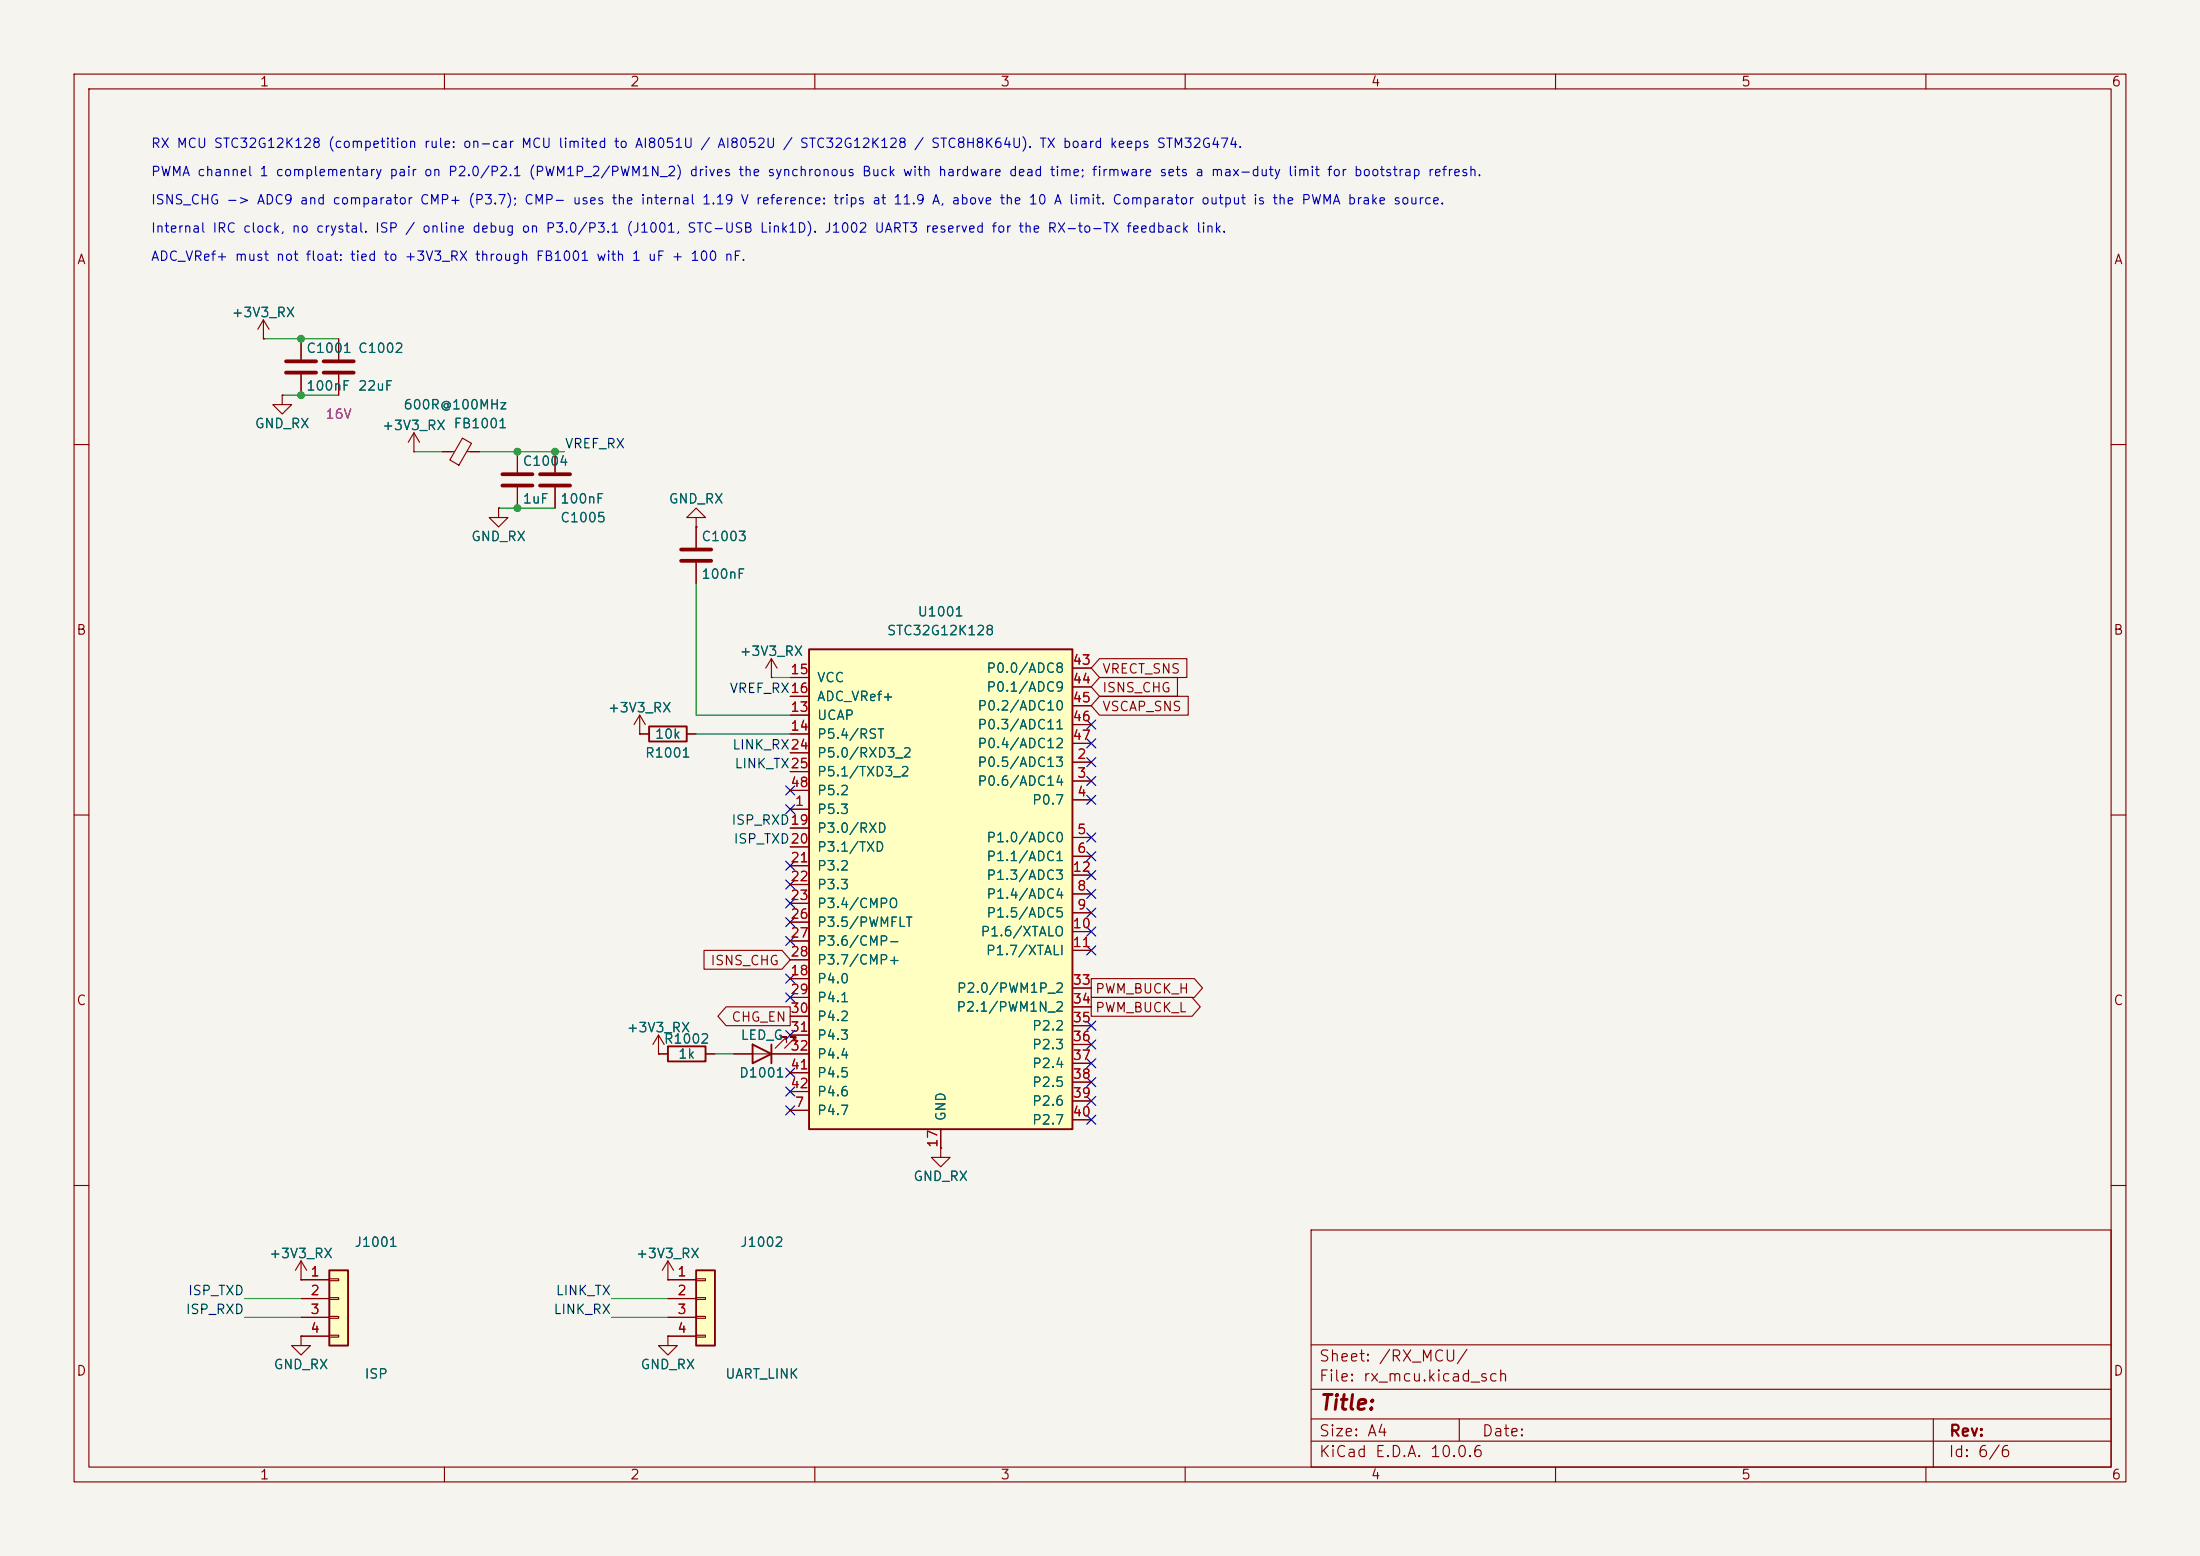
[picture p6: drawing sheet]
<svg xmlns="http://www.w3.org/2000/svg" width="297mm" height="210mm" viewBox="0 0 297 210" stroke-linecap="round" stroke-linejoin="round" font-family="sans-serif">
<path d="M0 0h297v210h-297z" fill="#f5f4ef" stroke="#f5f4ef" stroke-width=".14"/>
<g fill="none" stroke="#840000" stroke-width=".15">
<path d="M10 10h277v190h-277zM12 12h273v186h-273zM60 10v2M110 10v2M160 10v2M210 10v2M260 10v2M10 60h2M69.8 61v2.8M69.8 65.8v2.8M285 60h2M10 110h2"/>
<path d="M285 110h2M88.9 139.7l-.8 1.3M88.9 139.7l.8 1.3M88.9 139.7v2.5M88.9 142.2h.1M88.9 142.2h1.3M95.2 142.2h1.3M10 160h2M177 166h108v32h-108zM285 160h2M60 198v2M110 198v2"/>
<path d="M160 198v2M177 194.5h108M177 191.5h108M177 187.5h108M177 181.5h108M197 191.5v3M210 198v2M260 198v2M261 191.5v6.5"/>
</g>
<path d="M67.8 64h4.1M67.8 65.5h4.1" fill="none" stroke="#840000" stroke-width=".51"/>
<path d="M90.2 141.2h5v2.1h-5z" fill="none" stroke="#840000" stroke-width=".25"/>
<path d="M44.4 171.5h2.6v10.1h-2.6z" fill="#ffffc2"/>
<path d="M44.4 171.5h2.6v10.1h-2.6z" fill="none" stroke="#840000" stroke-width=".25"/>
<g fill="none" stroke="#840000" stroke-width=".15">
<path d="M55.9 58.4l-.8 1.3M55.9 58.4l.7 1.3M55.9 58.4v2.6M62.4 59.1l1.3 .7-1.7 3-1.3-.7zM55.9 61h.1M59.7 61h1.6M63 61h1.8M40.6 172.7h.1M40.6 172.7h3.8M40.6 175.3h3.8M40.6 177.8h3.8M40.6 170.2l-.7 1.3"/>
<path d="M40.6 170.2l.8 1.3M40.6 170.2v2.5M44.4 172.6h1.3v.2h-1.3zM44.4 175.1h1.3v.3h-1.3zM44.4 177.7h1.3v.2h-1.3zM90.2 172.7h.1M90.2 170.2l-.8 1.3M90.2 170.2l.7 1.3M90.2 170.2v2.5M40.6 180.3v1.3h1.3l-1.3 1.3-1.2-1.3h1.2M40.6 180.3h.1M40.6 180.3h3.8"/>
<path d="M44.4 180.2h1.3v.3h-1.3z"/>
</g>
<path d="M94 171.5h2.5v10.1h-2.5z" fill="#ffffc2"/>
<path d="M101.6 141l2.5 1.2-2.5 1.3zM104.1 141v2.5M94 171.5h2.5v10.1h-2.5z" fill="none" stroke="#840000" stroke-width=".25"/>
<g fill="none" stroke="#840000" stroke-width=".15">
<path d="M38.1 53.3v1.3h1.3l-1.3 1.3-1.3-1.3h1.3M38.1 53.3h.1M40.6 45.7v2.8M40.6 50.5v2.8M45.7 45.7v2.8M45.7 50.5v2.8M67.3 68.6v1.3h1.3l-1.3 1.2-1.3-1.2h1.3M67.3 68.6h.1M74.9 61v2.8M74.9 65.8v2.8M94 69.9h1.2l-1.2-1.3-1.3 1.3h1.3v1.2M94 71.1h.1"/>
<path d="M94 71.1v2.8M94 75.9v2.8M86.4 99.1h.1M86.4 96.5l-.8 1.3M86.4 96.5l.7 1.3M86.4 96.5v2.6M99.1 142.2h7.6M106.2 140.7v-.7h-.8h.8l-1.6 1.5M107.4 140.7v-.7h-.7h.7l-1.5 1.5M90.2 172.7h3.8M90.2 175.3h3.8M90.2 177.8h3.8"/>
<path d="M94 172.6h1.2v.2h-1.2zM94 175.1h1.2v.3h-1.2zM94 177.7h1.2v.2h-1.2zM90.2 180.3v1.3h1.2l-1.2 1.3-1.3-1.3h1.3M90.2 180.3h.1M90.2 180.3h3.8M94 180.2h1.2v.3h-1.2z"/>
</g>
<path d="M38.6 48.8h4.1M38.6 50.3h4.1M43.7 48.8h4.1M43.7 50.3h4.1M72.9 64h4.1M72.9 65.5h4.1M91.9 74.2h4.1M91.9 75.7h4.1" fill="none" stroke="#840000" stroke-width=".51"/>
<path d="M109.2 87.6h35.6v64.8h-35.6z" fill="#ffffc2"/>
<path d="M87.6 98h5.1v2.1h-5.1zM109.2 87.6h35.6v64.8h-35.6z" fill="none" stroke="#840000" stroke-width=".25"/>
<g fill="none" stroke="#840000" stroke-width=".15">
<path d="M35.6 45.7h.1M35.6 43.2l-.8 1.3M35.6 43.2l.7 1.3M35.6 43.2v2.5M38.1 53.3h.1M40.6 45.7v2.8M40.6 50.5v2.8M45.7 45.7v2.8M45.7 50.5v2.8M55.9 61h.1M59.7 61h1.3M63.5 61h1.3"/>
<path d="M67.3 68.6h.1M69.8 61v2.8M69.8 65.8v2.8M74.9 61v2.8M74.9 65.8v2.8M94 71.1h.1M94 71.1v2.8M94 75.9v2.8M86.4 99.1h.1M86.4 99.1h1.2M92.7 99.1h1.3M104.1 91.4h.1"/>
<path d="M104.1 88.9l-.7 1.3M104.1 88.9l.8 1.3M104.1 88.9v2.5M106.7 96.5h2.5M106.7 99.1h2.5M106.7 91.4h2.5M106.7 94h2.5M144.8 90.2h2.5M144.8 92.7h2.5M144.8 95.3h2.5M144.8 97.8h2.5M148.4 94h12v2.5h-12l-1.1-1.2z"/>
<path d="M148.4 88.9h11.8v2.5h-11.8l-1.1-1.2zM148.4 91.4h10.6v2.6h-10.6l-1.1-1.3zM106.7 109.2h2.5M106.7 111.8h2.5M106.7 114.3h2.5M106.7 116.8h2.5M106.7 119.4h2.5M106.7 101.6h2.5M106.7 104.1h2.5M106.7 106.7h2.5M144.8 102.9h2.5M144.8 105.4h2.5"/>
<path d="M144.8 108h2.5M144.8 113h2.5M144.8 115.6h2.5M144.8 118.1h2.5M144.8 100.3h2.5M95 128.3h10.6l1.1 1.2-1.1 1.3h-10.6zM98 135.9h8.7v2.5h-8.7l-1.1-1.2zM106.7 132.1h2.5M106.7 121.9h2.5M106.7 124.5h2.5M106.7 127h2.5M106.7 129.5h2.5"/>
<path d="M106.7 134.6h2.5M106.7 137.2h2.5M106.7 139.7h2.5M144.8 120.7h2.5M144.8 123.2h2.5M144.8 125.7h2.5M144.8 128.3h2.5M144.8 133.4h2.5M144.8 135.9h2.5M144.8 138.4h2.5M147.3 134.6h13.6l1.1 1.3-1.1 1.3h-13.6zM147.3 132.1h13.9l1.1 1.3-1.1 1.2h-13.9z"/>
<path d="M88.9 142.2h.1M88.9 142.2h1.3M95.2 142.2h1.3M99.1 142.2h2.5M104.1 142.2h5.1M106.7 149.9h2.5M106.7 144.8h2.5M106.7 147.3h2.5M127 154.9v1.3h1.3l-1.3 1.3-1.3-1.3h1.3M127 154.9h.1M127 152.4v2.5M144.8 141h2.5"/>
<path d="M144.8 143.5h2.5M144.8 146.1h2.5M144.8 148.6h2.5M144.8 151.1h2.5M40.6 172.7h.1M40.6 172.7h3.8M40.6 175.3h3.8M40.6 177.8h3.8M90.2 172.7h.1M90.2 172.7h3.8M90.2 175.3h3.8M90.2 177.8h3.8"/>
<path d="M40.6 180.3h.1M40.6 180.3h3.8M90.2 180.3h.1M90.2 180.3h3.8"/>
</g>
<g fill="none" stroke="#009600" stroke-width=".15">
<path d="M35.6 45.7h10.1M38.1 53.3h7.6M55.9 61h3.8M64.8 61h11.4M67.3 68.6h7.6M94 78.7v17.8h12.7M94 99.1h12.7M104.1 91.4h2.6M96.5 142.2h2.6M33 177.8h7.6M33 175.3h7.6M82.5 177.8h7.7"/>
<path d="M82.5 175.3h7.7"/>
</g>
<g fill="none" stroke="#000084" stroke-width=".15">
<path d="M146.7 99.7l1.2 1.2M146.7 97.2l1.2 1.2M147.9 99.7l-1.2 1.2M147.9 97.2l-1.2 1.2M106.1 116.2l1.2 1.2M106.1 118.8l1.2 1.2M106.1 106.1l1.2 1.2M106.1 108.6l1.2 1.2M107.3 116.2l-1.2 1.2M107.3 118.8l-1.2 1.2M107.3 106.1l-1.2 1.2M107.3 108.6l-1.2 1.2"/>
<path d="M146.7 117.5l1.2 1.2M146.7 102.3l1.2 1.2M146.7 107.3l1.2 1.3M146.7 112.4l1.2 1.2M146.7 115l1.2 1.2M146.7 104.8l1.2 1.2M147.9 117.5l-1.2 1.2M147.9 102.3l-1.2 1.2M147.9 107.3l-1.2 1.3M147.9 112.4l-1.2 1.2M147.9 115l-1.2 1.2M147.9 104.8l-1.2 1.2"/>
<path d="M106.1 126.4l1.2 1.2M106.1 121.3l1.2 1.2M106.1 123.9l1.2 1.2M106.1 139.1l1.2 1.2M106.1 134l1.2 1.2M106.1 131.5l1.2 1.2M107.3 126.4l-1.2 1.2M107.3 121.3l-1.2 1.2M107.3 123.9l-1.2 1.2M107.3 139.1l-1.2 1.2M107.3 134l-1.2 1.2M107.3 131.5l-1.2 1.2"/>
<path d="M146.7 120l1.2 1.3M146.7 125.1l1.2 1.2M146.7 127.7l1.2 1.2M146.7 137.8l1.2 1.2M146.7 122.6l1.2 1.2M147.9 120l-1.2 1.3M147.9 125.1l-1.2 1.2M147.9 127.7l-1.2 1.2M147.9 137.8l-1.2 1.2M147.9 122.6l-1.2 1.2M106.1 149.3l1.2 1.2M106.1 146.7l1.2 1.2"/>
<path d="M106.1 144.2l1.2 1.2M107.3 149.3l-1.2 1.2M107.3 146.7l-1.2 1.2M107.3 144.2l-1.2 1.2M146.7 148l1.2 1.2M146.7 150.5l1.2 1.2M146.7 145.4l1.2 1.3M146.7 142.9l1.2 1.2M146.7 140.4l1.2 1.2M147.9 148l-1.2 1.2M147.9 150.5l-1.2 1.2M147.9 145.4l-1.2 1.3"/>
<path d="M147.9 142.9l-1.2 1.2M147.9 140.4l-1.2 1.2"/>
</g>
<g fill="#009600" stroke="#009600" stroke-width=".14">
<circle cx="69.8" cy="68.6" r=".46"/>
<circle cx="74.9" cy="61" r=".46"/>
<circle cx="69.8" cy="61" r=".46"/>
<circle cx="40.6" cy="45.7" r=".46"/>
<circle cx="40.6" cy="53.3" r=".46"/>
</g>
<text font-size="2" fill="#840000" x="178" y="190.8">Title:</text>
<g font-size="1.5" fill="#840000">
<text x="178" y="184.1">Sheet: /RX_MCU/</text>
<text x="178" y="186.8">File: rx_mcu.kicad_sch</text>
<text x="178" y="197">KiCad E.D.A. 10.0.6</text>
<text x="178" y="194.2">Size: A4</text>
<text x="200" y="194.2">Date:</text>
<text x="263" y="197">Id: 6/6</text>
<text x="263" y="194.2">Rev:</text>
</g>
<g font-size="1.3" fill="#840000">
<text x="35" y="12">1</text>
<text x="85" y="12">2</text>
<text x="135" y="12">3</text>
<text x="185" y="12">4</text>
<text x="235" y="12">5</text>
<text x="285" y="12">6</text>
<text x="10.3" y="36">A</text>
<text x="285.3" y="36">A</text>
<text x="10.2" y="86">B</text>
<text x="285.2" y="86">B</text>
<text x="148.7" y="91.2">VRECT_SNS</text>
<text x="148.7" y="93.8">ISNS_CHG</text>
<text x="148.7" y="96.3">VSCAP_SNS</text>
<text x="95.8" y="130.6">ISNS_CHG</text>
<text x="10.2" y="136">C</text>
<text x="147.8" y="136.9">PWM_BUCK_L</text>
<text x="147.8" y="134.4">PWM_BUCK_H</text>
<text x="285.2" y="136">C</text>
<text x="98.7" y="138.2">CHG_EN</text>
<text x="10.2" y="186">D</text>
<text x="285.2" y="186">D</text>
<text x="35" y="200">1</text>
<text x="85" y="200">2</text>
<text x="135" y="200">3</text>
<text x="185" y="200">4</text>
<text x="235" y="200">5</text>
<text x="285" y="200">6</text>
</g>
<g font-size="1.3" fill="#0000c2">
<text x="20.3" y="20.3">RX MCU STC32G12K128 (competition rule: on-car MCU limited to AI8051U / AI8052U / STC32G12K128 / STC8H8K64U). TX board keeps STM32G474.</text>
<text x="20.3" y="27.9">ISNS_CHG -&gt; ADC9 and comparator CMP+ (P3.7); CMP- uses the internal 1.19 V reference: trips at 11.9 A, above the 10 A limit. Comparator output is the PWMA brake source.</text>
<text x="20.3" y="24.1">PWMA channel 1 complementary pair on P2.0/P2.1 (PWM1P_2/PWM1N_2) drives the synchronous Buck with hardware dead time; firmware sets a max-duty limit for bootstrap refresh.</text>
<text x="20.3" y="35.5">ADC_VRef+ must not float: tied to +3V3_RX through FB1001 with 1 uF + 100 nF.</text>
<text x="20.3" y="31.7">Internal IRC clock, no crystal. ISP / online debug on P3.0/P3.1 (J1001, STC-USB Link1D). J1002 UART3 reserved for the RX-to-TX feedback link.</text>
</g>
<g font-size="1.3" fill="#006464">
<text x="31.2" y="43.1">+3V3_RX</text>
<text x="41.3" y="48">C1001 C1002</text>
<text x="41.3" y="53">100nF</text>
<text x="48.2" y="53">22uF</text>
<text x="34.3" y="58.1">GND_RX</text>
<text x="51.5" y="58.4">+3V3_RX</text>
<text x="54.4" y="55.6">600R@100MHz</text>
<text x="61.1" y="58.1">FB1001</text>
<text x="70.5" y="63.2">C1004</text>
<text x="70.5" y="68.3">1uF</text>
<text x="75.5" y="70.8">C1005</text>
<text x="75.5" y="68.3">100nF</text>
<text x="90.2" y="68.3">GND_RX</text>
<text x="63.5" y="73.4">GND_RX</text>
<text x="94.6" y="73.4">C1003</text>
<text x="94.6" y="78.4">100nF</text>
<text x="123.8" y="83.5">U1001</text>
<text x="99.7" y="88.8">+3V3_RX</text>
<text x="119.6" y="86.1">STC32G12K128</text>
<text x="110.2" y="92.4">VCC</text>
<text x="110.2" y="94.9">ADC_VRef+</text>
<text x="133.1" y="91.1">P0.0/ADC8</text>
<text x="133.1" y="93.7">P0.1/ADC9</text>
<text x="82" y="96.5">+3V3_RX</text>
<text x="88.3" y="100">10k</text>
<text x="110.2" y="97.5">UCAP</text>
<text x="110.2" y="100">P5.4/RST</text>
<text x="131.9" y="96.2">P0.2/ADC10</text>
<text x="131.9" y="98.8">P0.3/ADC11</text>
<text x="131.9" y="101.3">P0.4/ADC12</text>
<text x="87" y="102.6">R1001</text>
<text x="110.2" y="102.6">P5.0/RXD3_2</text>
<text x="110.2" y="105.1">P5.1/TXD3_2</text>
<text x="110.2" y="107.6">P5.2</text>
<text x="131.9" y="103.8">P0.5/ADC13</text>
<text x="131.9" y="106.4">P0.6/ADC14</text>
<text x="110.2" y="110.2">P5.3</text>
<text x="110.2" y="112.7">P3.0/RXD</text>
<text x="133.1" y="114">P1.0/ADC0</text>
<text x="139.2" y="108.9">P0.7</text>
<text x="110.2" y="115.3">P3.1/TXD</text>
<text x="110.2" y="117.8">P3.2</text>
<text x="133.1" y="116.5">P1.1/ADC1</text>
<text x="133.1" y="119.1">P1.3/ADC3</text>
<text x="110.2" y="120.3">P3.3</text>
<text x="110.2" y="122.9">P3.4/CMPO</text>
<text x="110.2" y="125.4">P3.5/PWMFLT</text>
<text x="133.1" y="121.6">P1.4/ADC4</text>
<text x="133.1" y="124.2">P1.5/ADC5</text>
<text x="110.2" y="128">P3.6/CMP-</text>
<text x="110.2" y="130.5">P3.7/CMP+</text>
<text x="132.3" y="126.7">P1.6/XTALO</text>
<text x="133" y="129.2">P1.7/XTALI</text>
<text x="110.2" y="133">P4.0</text>
<text x="110.2" y="135.6">P4.1</text>
<text x="129" y="136.9">P2.1/PWM1N_2</text>
<text x="129.1" y="134.3">P2.0/PWM1P_2</text>
<text x="84.5" y="139.6">+3V3_RX</text>
<text x="89.5" y="141.2">R1002</text>
<text x="91.5" y="143.2">1k</text>
<text x="99.9" y="140.7">LED_G</text>
<text x="110.2" y="138.1">P4.2</text>
<text x="110.2" y="140.7">P4.3</text>
<text x="110.2" y="143.2">P4.4</text>
<text x="139.2" y="139.4">P2.2</text>
<text x="139.2" y="141.9">P2.3</text>
<text x="99.7" y="145.7">D1001</text>
<text x="110.2" y="145.7">P4.5</text>
<text x="110.2" y="148.3">P4.6</text>
<text x="139.2" y="144.5">P2.4</text>
<text x="139.2" y="147">P2.5</text>
<text x="139.2" y="149.6">P2.6</text>
<text x="110.2" y="150.8">P4.7</text>
<text x="128" y="151.4" transform="rotate(-90 128 151.4)">GND</text>
<text x="139.2" y="152.1">P2.7</text>
<text x="123.2" y="159.7">GND_RX</text>
<text x="36.2" y="170.1">+3V3_RX</text>
<text x="47.8" y="168.6">J1001</text>
<text x="85.8" y="170.1">+3V3_RX</text>
<text x="99.8" y="168.6">J1002</text>
<text x="36.9" y="185.1">GND_RX</text>
<text x="86.4" y="185.1">GND_RX</text>
<text x="49.1" y="186.4">ISP</text>
<text x="97.8" y="186.4">UART_LINK</text>
</g>
<text font-size="1.3" fill="#840084" x="43.8" y="56.8">16V</text>
<g font-size="1.3" fill="#0f0f0f">
<text x="76.2" y="60.8">VREF_RX</text>
<text x="98.4" y="93.9">VREF_RX16</text>
<text x="98.8" y="101.5">LINK_RX24</text>
<text x="99.1" y="104">LINK_TX25</text>
<text x="98.7" y="111.6">ISP_RXD19</text>
<text x="99" y="114.2">ISP_TXD20</text>
<text x="25" y="177.7">ISP_RXD</text>
<text x="25.3" y="175.1">ISP_TXD</text>
<text x="74.6" y="177.7">LINK_RX</text>
<text x="74.9" y="175.1">LINK_TX</text>
</g>
<g font-size="1.3" fill="#a90000">
<text x="106.6" y="91.3">15</text>
<text x="106.6" y="93.8">16</text>
<text x="144.7" y="90">43</text>
<text x="144.7" y="92.6">44</text>
<text x="144.7" y="95.1">45</text>
<text x="106.6" y="96.4">13</text>
<text x="106.6" y="98.9">14</text>
<text x="106.6" y="101.5">24</text>
<text x="144.7" y="97.7">46</text>
<text x="144.7" y="100.2">47</text>
<text x="106.6" y="106.5">48</text>
<text x="106.6" y="104">25</text>
<text x="145.3" y="102.7">2</text>
<text x="145.3" y="105.3">3</text>
<text x="145.3" y="107.8">4</text>
<text x="106.6" y="111.6">19</text>
<text x="107.2" y="109.1">1</text>
<text x="145.3" y="112.9">5</text>
<text x="106.6" y="116.7">21</text>
<text x="106.6" y="119.2">22</text>
<text x="106.6" y="114.2">20</text>
<text x="144.7" y="118">12</text>
<text x="145.3" y="115.4">6</text>
<text x="106.6" y="121.8">23</text>
<text x="106.6" y="124.3">26</text>
<text x="144.7" y="125.6">10</text>
<text x="145.3" y="120.5">8</text>
<text x="145.3" y="123.1">9</text>
<text x="106.6" y="131.9">18</text>
<text x="106.6" y="126.9">27</text>
<text x="106.6" y="129.4">28</text>
<text x="144.7" y="128.1">11</text>
<text x="106.6" y="134.5">29</text>
<text x="106.6" y="137">30</text>
<text x="144.7" y="133.2">33</text>
<text x="144.7" y="135.8">34</text>
<text x="106.6" y="139.6">31</text>
<text x="106.6" y="142.1">32</text>
<text x="144.7" y="138.3">35</text>
<text x="144.7" y="140.8">36</text>
<text x="144.7" y="143.4">37</text>
<text x="106.6" y="144.6">41</text>
<text x="106.6" y="147.2">42</text>
<text x="107.2" y="149.7">7</text>
<text x="144.7" y="145.9">38</text>
<text x="144.7" y="148.5">39</text>
<text x="126.9" y="155" transform="rotate(-90 126.9 155)">17</text>
<text x="144.7" y="151">40</text>
<text x="41.8" y="172.6">1</text>
<text x="91.3" y="172.6">1</text>
<text x="41.8" y="175.1">2</text>
<text x="41.8" y="177.7">3</text>
<text x="91.3" y="175.1">2</text>
<text x="91.3" y="177.7">3</text>
<text x="41.8" y="180.2">4</text>
<text x="91.3" y="180.2">4</text>
</g>
</svg>
